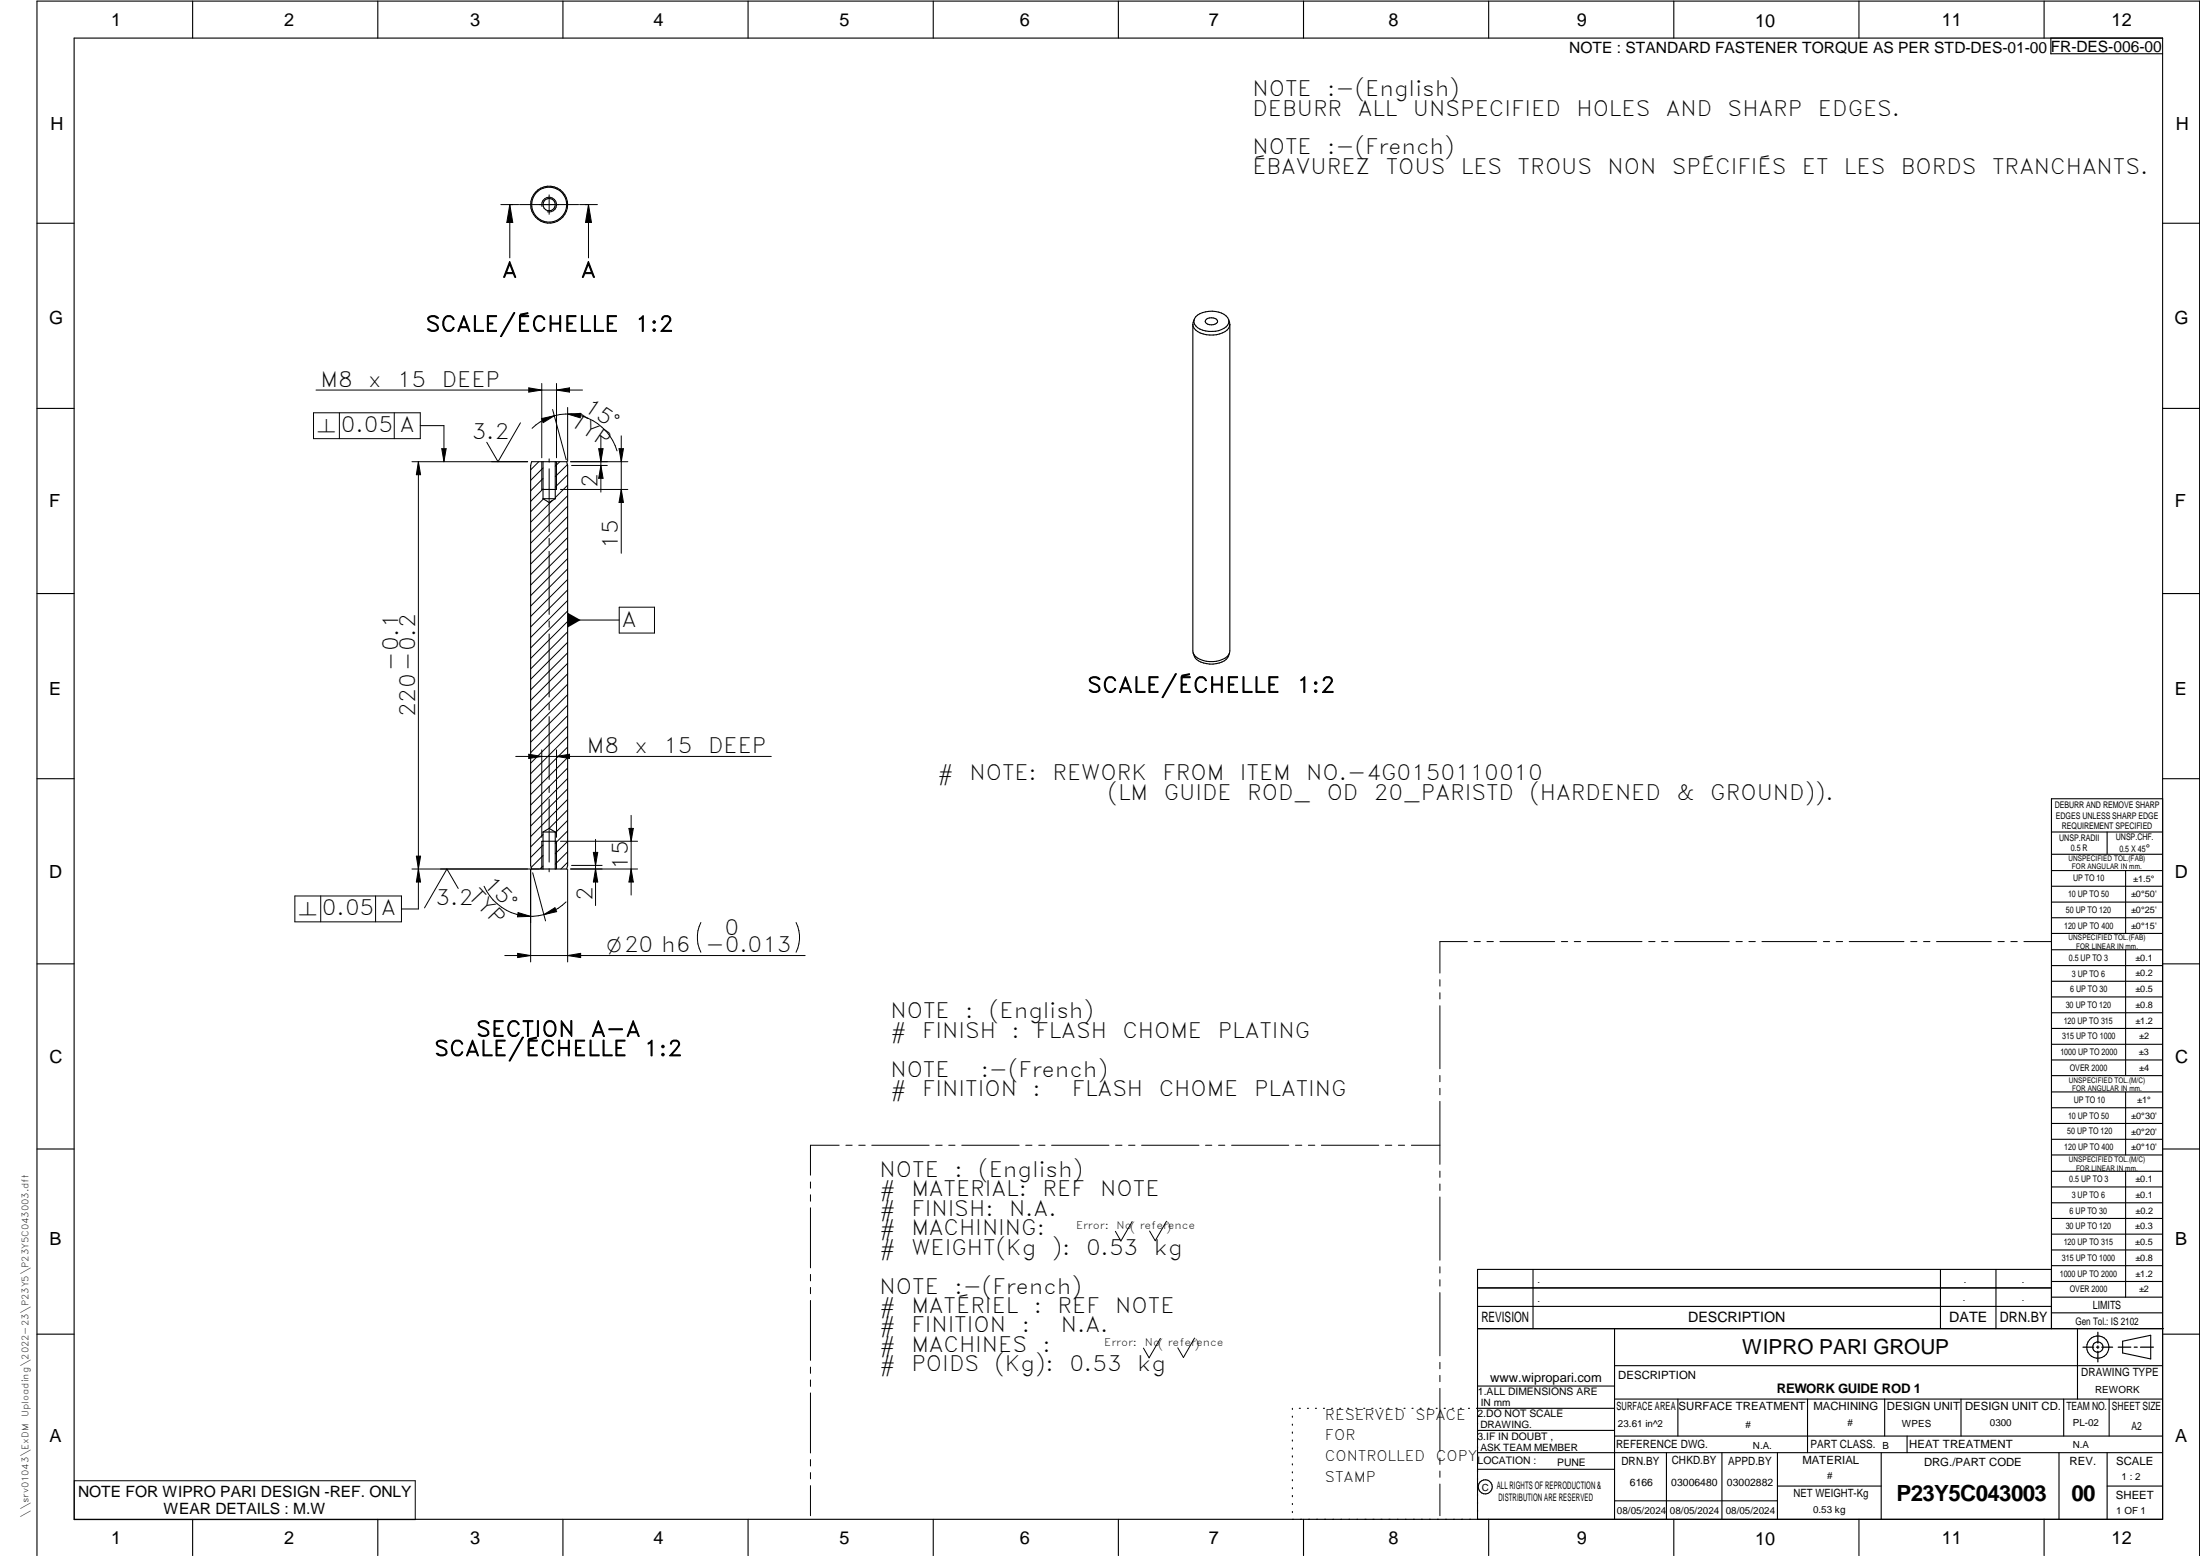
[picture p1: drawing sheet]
<svg xmlns="http://www.w3.org/2000/svg" width="594mm" height="420mm" viewBox="0 0 594 420" stroke-linecap="round" stroke-linejoin="round" font-family="sans-serif">
<g fill="none" stroke="#000" stroke-width=".3">
<path d="M20 10.3h564v400h-564zM52 .3v10M102 .3v10M152 .3v10M202 .3v10M252 .3v10M302 .3v10M352 .3v10M402 .3v10M452 .3v10M502 .3v10M552 .3v10"/>
<path d="M553.8 10.3v4.2h30.2M10 60.3h10M584 60.3h10M322.1 87.6a3.2 3.2 0 0 0 2.8 2.6 6.7 6.7 0 0 0 6.9-1.6l.3-1M322.1 87.6l.1 88.7M322.5 86.3l-.4 1.3M322.9 85.5a6.5 6.5 0 0 1 8.6 .3 1.94 1.94 0 0 1-1 2.8 6.7 6.7 0 0 1-7.6-.6 1.74 1.74 0 0 1 0-2.5zM325.8 86.2a2.04 2.04 0 0 1 3 .6 1.97 1.97 0 0 1-3.3 0zM331.8 86.3l.3 1.3M332.1 87.6l-.1 88.7M10 110.3h10M584 110.3h10"/>
<path d="M143.5 124.7h9.5l.3 1v108l-.3 1h-9.5l-.2-1v-108zM146.3 132.2h4M146.6 134.7h3.3M146.6 124.7v10M149.9 134.7l-1.6 1-1.7-1M149.9 124.7v10M10 160.3h10M322.2 176.3a5.4 5.4 0 0 0 5.4 2.3 5.1 5.1 0 0 0 4.4-2.3M332 176.3a3.6 3.6 0 0 1-3.6 2.9 6.2 6.2 0 0 1-5.7-1.6l-.5-1.3M584 160.3h10M10 210.3h10M584 215.7h-30v143.1"/>
<path d="M584 210.3h10M146.3 227.2h4M146.6 224.7h3.3M146.6 224.7v10M149.9 224.7v10M149.9 224.7l-1.6-1-1.7 1M554 224.7h30M554 230.7h30M554 235.1h30M554 239.3h30M569 224.7v6M574 235.1v17"/>
<path d="M554 243.6h30M554 247.8h30M554 252.1h30M554 256.5h30M574 256.5v33.9M10 260.3h10M554 260.7h30M554 265h30M554 269.2h30M554 273.5h30M554 277.7h30M584 260.3h10"/>
<path d="M554 282h30M554 286.2h30M554 290.4h30M554 294.9h30M554 299.1h30M574 294.9v17M10 310.3h10M554 303.4h30M554 307.6h30M554 311.9h30M554 316.3h30M574 316.3v34"/>
<path d="M584 310.3h10M554 320.5h30M554 324.8h30M554 329h30M554 333.2h30M554 337.5h30M399 358.8h185.2M399 352.8h155M399 347.8h155M414 342.8v16M436 358.8v51.5M524 342.8v16"/>
<path d="M539 342.8v16M554 341.8h30M554 346h30M554 350.3h30M554 354.5h30M554 342.8h-155v67.5M561 358.8v19M10 360.3h10M399 374.3h37M436 377.8h148M453.1 377.8v10M488.1 377.8v14.5"/>
<path d="M508.9 377.8v10M529.5 377.8v10M557.3 377.8v10M569.5 377.8v10M573.2 362.2l7.6-1.6v6.3l-7.6-1.6zM584 368.8h-148M584 360.3h10M349 380.3v.3M349 382.4v.3M349 384.6v.3M349 386.7v.3M349 388.8v.3"/>
<path d="M349 391v.3M349 393.1v.3M349 395.3v.3M349 397.4v.3M349 399.5v.3M350.9 380.3h.2M353.1 380.3h.2M355.2 380.3h.3M357.4 380.3h.3M359.6 380.3h.3M361.7 380.3h.3M363.9 380.3h.3"/>
<path d="M366.1 380.3h.3M368.3 380.3h.2M370.4 380.3h.3M372.6 380.3h.3M374.8 380.3h.3M376.9 380.3h.4M379.1 380.3h.3M381.3 380.3h.3M383.4 380.3h.4M385.6 380.3h.3M387.8 380.3h.3M390 380.3h.3"/>
<path d="M392.2 380.3h.3M394.3 380.3h.3M396.5 380.3h.3M398.7 380.3h37.3M399 396.7h37M399 392.3h185M399 386.2h37M436 387.8h148M450 392.3v18M465 392.3v18M480 392.3v18M508 392.3v18"/>
<path d="M515 387.8v4.5M556 392.3v18M569 392.3v18M52 410.3v9.7M102 410.3v9.7M152 410.3v9.7M202 410.3v9.7M252 410.3v9.7M302 410.3v9.7M349 401.7v.3M349 403.8v.4M349 406v.3"/>
<path d="M349 408.1v.3M352 410.3v9.7M402 410.3v9.7M436 405.3h44M452 410.3v9.7M480 401.3h28M502 410.3v9.7M552 410.3v9.7M569 401.3h15M10 420v-419.7h584v419.7"/>
<circle cx="148.3" cy="55.3" r="1.67"/>
<circle cx="148.3" cy="55.3" r="5"/>
<circle cx="148.3" cy="55.2" r="4.7"/>
<circle cx="566.5" cy="363.7" r="1.39"/>
<circle cx="566.5" cy="363.8" r="3"/>
<circle cx="401.1" cy="401.5" r="1.9"/>
</g>
<g fill="none" stroke="#000" stroke-width=".27">
<path d="M135.2 55.2h4.9M137.7 55.2l.8 4.9h-1.6zM137.7 55.2v14.4M140.3 55.2h15.9M146.3 55.8a2 2 0 0 1 1.8-2.5 2 2 0 0 1 2.2 2.1 2 2 0 0 1-2.5 1.8M148.3 52.6v5.3M156.5 55.2h4.8M158.9 55.2l.8 4.9h-1.6zM158.9 55.2v14.4M84.7 111.5h28.8v6.9h-28.8zM85.3 105.3h72M91.6 111.5v6.9"/>
<path d="M106.5 111.5v6.9M113.5 114.9h6.4v9.8M140.5 114.2l-6 10.5-3.1-5.3M142.8 104.7l3.5 .6-3.5 .6zM143.7 115.7a13.5 13.5 0 0 1 6-3.4l-3 1.8-.5-1.1a18.3 18.3 0 0 1 11.1-.6 14.1 14.1 0 0 1 9.3 9.4M146.3 103.5v20.1M149.2 110.6l3.7 13.6M150.3 103.5v20.1M150.3 105.3l3.5-.6v1.2zM153.3 110v14.6M153.3 111.8l3.5-.2-.1 1.2zM162.3 117.7v15.2"/>
<path d="M167.8 117.7v31.7M111.2 124.7h31.3M113 124.7v120.7h-4.6M113 124.7l.6 3.5h-1.2zM119.3 121.2h1.2l-.6 3.5zM145.5 124.7l-2.2 2.2M146.3 124.7v7.5M146.6 132l-3.3 3.4M146.6 126.4l-3.3 3.3M146.6 129.2l-3.3 3.3M146.7 134.7l-3.4 3.5M148.3 123.9v.9"/>
<path d="M148.3 126.6v17M149.2 135.1l-5.9 5.9M150.3 124.7v7.5M151.2 124.7l-1.3 1.2M151.3 132.2h18.2M153.2 125.4l-3.3 3.3M153.3 128.2l-3.4 3.3M153.3 131l-3.4 3.4M153.3 133.9l-10 9.9M153.3 136.7l-10 10M153.3 139.5l-10 10M154.1 124.7h15.4"/>
<path d="M154.3 125.7h9.7M161.7 121.2h1.1l-.5 3.5zM162.3 125.7l.5 3.5h-1.1zM167.2 121.2h1.2l-.6 3.5zM167.8 132.2l.6 3.5h-1.2zM148.3 145.4v1.7M148.3 148.9v17M153.3 142.3l-10 10M153.3 145.2l-10 10M153.3 148l-10 10M153.3 150.8l-10 10M153.3 153.6l-10 10.1"/>
<path d="M153.3 156.5l-10 10M153.3 159.3l-10 10M148.3 167.7v1.7M148.3 171.2v17M153.3 162.1l-10 10M153.3 165l-10 10M153.3 167.8l-10 10M153.3 170.6l-10 10M153.3 173.4l-10 10M153.3 176.3l-10 10M153.3 179.1l-10 10M153.3 167.4h13.9"/>
<path d="M167.2 164h9.5v6.9h-9.5zM148.3 190v1.7M148.3 193.5v17M153.3 181.9l-10 10M153.3 184.7l-10 10.1M153.3 187.6l-10 10M153.3 190.4l-10 10M153.3 193.3l-10 9.9M153.3 196.1l-10 10M153.3 198.9l-10 10M139.3 204.3h69M142.8 203.7l3.5 .6-3.5 .5z"/>
<path d="M146.3 202.5v23.6M148.3 212.3v1.7M148.3 215.8v17M150.3 202.5v23.6M150.3 204.3l3.5-.6v1.1zM153.3 201.7l-10 10M153.3 204.6l-10 9.9M153.3 207.4l-10 10M153.3 210.2l-10 10M153.3 213l-10 10.1M153.3 215.9l-10 10M153.3 218.7l-5 5"/>
<path d="M111.2 234.7h34.4M112.4 231.2h1.2l-.6 3.5zM113 234.7l.6 3.5h-1.2zM123.7 239.9l-3-5.2-6.1 10.5M130.7 239.3a13.8 13.8 0 0 0 16.1 7.7M143.3 234.7v25.1M143.8 235.7l3.5 13M146.3 227.2v7.5M146.6 231l-3.2 3.2M146.6 233.8l-.8 .9M146.6 225.3l-3.3 3.4M146.6 228.2l-3.3 3.3"/>
<path d="M148.3 234.6v.8M150.3 227.2v7.5M151.3 227.2h20.9M153.3 221.5l-3.4 3.4M153.3 224.4l-3.4 3.3M153.3 227.2l-3.4 3.3M153.3 230l-3.4 3.3M153.3 232.8l-1.8 1.9M153.3 234.7v25.1M154.3 233.7h8.3M160.2 230.2h1.2l-.6 3.5zM160.8 234.7l.6 3.5h-1.2z"/>
<path d="M160.8 226.7v17.8M169.8 223.7h1.2l-.6 3.5zM170.4 234.7l.6 3.5h-1.2zM170.4 220.2v21.5M172.2 234.7h-18.1M79.6 241.9h28.8v7h-28.8zM86.6 241.9v7M101.4 241.9v7M136.3 258h81.1M139.8 257.4l3.5 .6-3.5 .6zM139.9 246.4l3.4 1-3.6 .2zM146.8 247l3.1-1.9 .4 1.1z"/>
<path d="M152.9 243.5a13.3 13.3 0 0 1-6.1 3.5M153.3 258l3.5-.6v1.2zM189.3 249.1a9 9 0 0 0 0 8M215 249.1a9 9 0 0 1 0 8M396.2 254.3h-7.4v8.5M398.1 254.3h1.6M401.5 254.3h1.8M405 254.3h14.8M421.6 254.3h1.7M425.1 254.3h1.7M428.6 254.3h14.8M445.2 254.3h1.7"/>
<path d="M448.7 254.3h1.7M452.2 254.3h14.8M468.8 254.3h1.7M472.3 254.3h1.7M475.8 254.3h14.8M492.4 254.3h1.7M495.8 254.3h1.8M499.4 254.3h14.7M516 254.3h1.6M519.4 254.3h1.8M522.9 254.3h14.8M539.5 254.3h1.7"/>
<path d="M543 254.3h1.7M546.5 254.3h7.4M388.8 264.5v1.8M388.8 268.1v1.6M388.8 271.6v17M388.8 290.4v1.7M388.8 293.9v1.7M388.8 297.4v17M218.9 319.2v1.6M226.6 309.2h-7.7v8.1M228.4 309.2h1.7M231.9 309.2h1.7"/>
<path d="M235.4 309.2h15.5M252.7 309.2h1.7M256.2 309.2h1.7M259.7 309.2h15.5M277 309.2h1.7M280.5 309.2h1.7M284 309.2h15.5M301.2 309.2h1.8M304.8 309.2h1.7M308.3 309.2h15.5M325.5 309.2h1.7M329.1 309.2h1.6"/>
<path d="M332.6 309.2h15.4M349.8 309.2h1.7M353.3 309.2h1.7M356.8 309.2h15.5M374.1 309.2h1.7M377.6 309.2h1.7M381.1 309.2h7.7M388.8 316.2v1.7M388.8 319.7v1.7M218.9 322.6v1.8M218.9 326.1v16.2M305.7 329.9l-3 5.2-1.5-2.6"/>
<path d="M315 329.8l-3.1 5.2-1.5-2.6M388.8 323.2v17.1M218.9 344.1v1.8M218.9 347.6v1.7M218.9 351.2v16.1M388.8 342.1v1.6M388.8 345.6v1.7M388.8 349v17.1M218.9 369.1v1.7M218.9 372.6v1.8M218.9 376.1v16.2M313.3 361.4l-3 5.2-1.5-2.6"/>
<path d="M322.6 361.3l-3 5.3-1.6-2.7M388.8 367.9v1.7M388.8 371.4v1.7M388.8 374.9v17M20.1 399.8h92v10.5h-92zM218.9 394.1v1.8M218.9 397.6v1.7M388.8 393.7v1.7M388.8 397.2v1.7M218.9 401.2v8.1M388.8 400.7v8.6"/>
</g>
<path d="M566.5 359.7v3M562.5 363.8h2.9M566.1 363.8h.7M566.5 363.4v.7M566.5 364.9v2.8M567.6 363.8h2.9M572 363.8h3.4M576.3 363.8h.8M578 363.8h3.5" fill="none" stroke="#000" stroke-width=".34"/>
<g fill="#000">
<path d="M137.7 55.2l.8 4.9h-1.6zM158.9 55.2l.8 4.9h-1.6zM142.8 104.7l3.5 .6-3.5 .6zM146.2 113l3.5-.7-3 1.8zM150.3 105.3l3.5-.6v1.2zM153.3 111.8l3.5-.2-.1 1.2zM113 124.7l.6 3.5h-1.2zM119.3 121.2h1.2l-.6 3.5zM161.7 121.2h1.1l-.5 3.5zM162.3 125.7l.5 3.5h-1.1zM167.2 121.2h1.2l-.6 3.5zM167.8 132.2l.6 3.5h-1.2z"/>
<path d="M153.3 165.4l3.5 2-3.5 2.1zM142.8 203.7l3.5 .6-3.5 .5zM150.3 204.3l3.5-.6v1.1zM112.4 231.2h1.2l-.6 3.5zM113 234.7l.6 3.5h-1.2zM160.8 234.7l.6 3.5h-1.2zM160.2 230.2h1.2l-.6 3.5zM170.4 234.7l.6 3.5h-1.2zM169.8 223.7h1.2l-.6 3.5zM139.8 257.4l3.5 .6-3.5 .6zM139.9 246.4l3.4 1-3.6 .2zM146.8 247l3.1-1.9 .4 1.1z"/>
<path d="M153.3 258l3.5-.6v1.2z"/>
</g>
<g font-size="6">
<text x="512.1" y="405.2">P23Y5C043003</text>
<text x="559.4" y="405.2">00</text>
</g>
<g font-size="5.7">
<text x="338.2" y="26">NOTE</text>
<text x="358.4" y="26">:-(English)</text>
<text x="338.2" y="31.2">DEBURR</text>
<text x="366.6" y="31.2">ALL</text>
<text x="381.5" y="31.2">UNSPECIFIED</text>
<text x="425.7" y="31.2">HOLES</text>
<text x="449.8" y="31.2">AND</text>
<text x="466.5" y="31.2">SHARP</text>
<text x="490.9" y="31.2">EDGES.</text>
<text x="338.2" y="41.7">NOTE</text>
<text x="358.4" y="41.7">:-(French)</text>
<text x="338.2" y="46.9">ÉBAVUREZ</text>
<text x="374.2" y="46.9">TOUS</text>
<text x="394.5" y="46.9">LES</text>
<text x="409.8" y="46.9">TROUS</text>
<text x="434.1" y="46.9">NON</text>
<text x="451.5" y="46.9">SPÉCIFIÉS</text>
<text x="486.5" y="46.9">ET</text>
<text x="497.9" y="46.9">LES</text>
<text x="513.3" y="46.9">BORDS</text>
<text x="537.9" y="46.9">TRANCHANTS.</text>
<text x="135.6" y="74.9">A</text>
<text x="156.9" y="74.9">A</text>
<text x="114.9" y="89.5">SCALE/ÉCHELLE</text>
<text x="171.5" y="89.5">1:2</text>
<text x="86.6" y="104.4">M8</text>
<text x="99.4" y="104.4">x</text>
<text x="107.2" y="104.4">15</text>
<text x="119.3" y="104.4">DEEP</text>
<text x="157.4" y="110.6" transform="rotate(34 157.4 110.6)">15°</text>
<text x="92" y="116.7">0.05 A</text>
<text x="127.4" y="118.5">3.2</text>
<text x="154" y="114.7" transform="rotate(34 154 114.7)">TYP</text>
<text x="161.4" y="131.7" transform="rotate(-90 161.4 131.7)">2</text>
<text x="166.9" y="148.2" transform="rotate(-90 166.9 148.2)">15</text>
<text x="167.9" y="169.2">A</text>
<text x="107.6" y="181.1" transform="rotate(-90 107.6 181.1)">-0.1</text>
<text x="293.6" y="187">SCALE/ÉCHELLE</text>
<text x="350.1" y="187">1:2</text>
<text x="112.1" y="193.6" transform="rotate(-90 112.1 193.6)">220-0.2</text>
<text x="158.5" y="203.4">M8</text>
<text x="171.4" y="203.4">x</text>
<text x="179.1" y="203.4">15</text>
<text x="191.2" y="203.4">DEEP</text>
<text x="253.2" y="210.7">#</text>
<text x="261.8" y="210.7">NOTE:</text>
<text x="284.2" y="210.7">REWORK</text>
<text x="299.1" y="215.9">(LM</text>
<text x="313.9" y="210.7">FROM</text>
<text x="314.2" y="215.9">GUIDE</text>
<text x="334.8" y="210.7">ITEM</text>
<text x="336.8" y="215.9">ROD_</text>
<text x="352.7" y="210.7">NO.-4G0150110010</text>
<text x="358.3" y="215.9">OD</text>
<text x="371" y="215.9">20_PARISTD</text>
<text x="413" y="215.9">(HARDENED</text>
<text x="452.7" y="215.9">&amp;</text>
<text x="461.8" y="215.9">GROUND)).</text>
<text x="130.4" y="238.9" transform="rotate(46 130.4 238.9)">15°</text>
<text x="169.5" y="234.9" transform="rotate(-90 169.5 234.9)">15</text>
<text x="117.6" y="244.3">3.2</text>
<text x="126.3" y="242.1" transform="rotate(46 126.3 242.1)">TYP</text>
<text x="160" y="243.3" transform="rotate(-90 160 243.3)">2</text>
<text x="86.9" y="247.2">0.05 A</text>
<text x="190.5" y="257.1">-0.013</text>
<text x="195.7" y="252.6">0</text>
<text x="240.4" y="275">NOTE</text>
<text x="260.6" y="275">:</text>
<text x="267.1" y="275">(English)</text>
<text x="128.6" y="279.9">SECTION</text>
<text x="159.6" y="279.9">A-A</text>
<text x="240.4" y="280.2">#</text>
<text x="249" y="280.2">FINISH</text>
<text x="273.2" y="280.2">:</text>
<text x="279.6" y="280.2">FLASH</text>
<text x="303.1" y="280.2">CHOME</text>
<text x="328.8" y="280.2">PLATING</text>
<text x="117.3" y="285.1">SCALE/ÉCHELLE</text>
<text x="173.8" y="285.1">1:2</text>
<text x="240.4" y="290.7">NOTE</text>
<text x="264.8" y="290.7">:-(French)</text>
<text x="240.4" y="296">#</text>
<text x="249" y="296">FINITION</text>
<text x="278.8" y="296">:</text>
<text x="289.4" y="296">FLASH</text>
<text x="312.9" y="296">CHOME</text>
<text x="338.6" y="296">PLATING</text>
<text x="237.5" y="317.8">NOTE</text>
<text x="257.7" y="317.8">:</text>
<text x="264.1" y="317.8">(English)</text>
<text x="237.5" y="323">#</text>
<text x="246.1" y="323">MATERIAL:</text>
<text x="281.5" y="323">REF</text>
<text x="297.1" y="323">NOTE</text>
<text x="237.5" y="328.3">#</text>
<text x="246.1" y="328.3">FINISH:</text>
<text x="272.5" y="328.3">N.A.</text>
<text x="237.5" y="333.5">#</text>
<text x="246.1" y="333.5">MACHINING:</text>
<text x="237.5" y="338.8">#</text>
<text x="246.1" y="338.8">WEIGHT(Kg</text>
<text x="284" y="338.8">):</text>
<text x="293.3" y="338.8">0.53</text>
<text x="311.6" y="338.8">kg</text>
<text x="237.5" y="349.3">NOTE</text>
<text x="257.7" y="349.3">:-(French)</text>
<text x="237.5" y="354.5">#</text>
<text x="237.5" y="359.8">#</text>
<text x="246.1" y="354.5">MATÉRIEL</text>
<text x="246.1" y="359.8">FINITION</text>
<text x="275.9" y="359.8">:</text>
<text x="279.2" y="354.5">:</text>
<text x="285.6" y="354.5">REF</text>
<text x="286.5" y="359.8">N.A.</text>
<text x="301.2" y="354.5">NOTE</text>
<text x="237.5" y="365">#</text>
<text x="246.1" y="365">MACHINES</text>
<text x="281.5" y="365">:</text>
<text x="237.5" y="370.3">#</text>
<text x="246.1" y="370.3">POIDS</text>
<text x="268.5" y="370.3">(Kg):</text>
<text x="288.8" y="370.3">0.53</text>
<text x="307.1" y="370.3">kg</text>
</g>
<text font-size="5.6" x="470.5" y="365.5">WIPRO PARI GROUP</text>
<g font-size="5.4">
<text x="85.8" y="116.7">n</text>
<text x="80.7" y="247.2">n</text>
<text x="163.9" y="257.1">O20 h6</text>
</g>
<g font-size="4.9">
<text x="30" y="6.9">1</text>
<text x="76.7" y="6.9">2</text>
<text x="127" y="6.9">3</text>
<text x="176.5" y="6.9">4</text>
<text x="226.7" y="6.9">5</text>
<text x="275.4" y="6.9">6</text>
<text x="326.4" y="6.9">7</text>
<text x="375" y="6.9">8</text>
<text x="425.8" y="6.9">9</text>
<text x="473.9" y="7.3">10</text>
<text x="524.3" y="6.9">11</text>
<text x="570.2" y="6.9">12</text>
<text x="13.6" y="35.1">H</text>
<text x="587.6" y="35.1">H</text>
<text x="13.2" y="87.5">G</text>
<text x="587.2" y="87.5">G</text>
<text x="13.2" y="137">F</text>
<text x="587.2" y="137">F</text>
<text x="13.2" y="187.6">E</text>
<text x="587.2" y="187.6">E</text>
<text x="13.2" y="237">D</text>
<text x="587.2" y="237">D</text>
<text x="13.4" y="287.1">C</text>
<text x="587.4" y="287.1">C</text>
<text x="13.4" y="336.2">B</text>
<text x="587.4" y="336.2">B</text>
<text x="13.4" y="389.3">A</text>
<text x="587.4" y="389.3">A</text>
<text x="30" y="416.9">1</text>
<text x="76.7" y="416.9">2</text>
<text x="127" y="416.9">3</text>
<text x="176.5" y="416.9">4</text>
<text x="226.7" y="416.9">5</text>
<text x="275.4" y="416.9">6</text>
<text x="326.4" y="416.9">7</text>
<text x="375" y="416.9">8</text>
<text x="425.8" y="416.9">9</text>
<text x="473.9" y="417.3">10</text>
<text x="524.3" y="416.9">11</text>
<text x="570.2" y="416.9">12</text>
</g>
<g font-size="4.2">
<text x="423.7" y="14.3">NOTE : STANDARD FASTENER TORQUE AS PER STD-DES-01-00</text>
<text x="553.8" y="14">FR-DES-006-00</text>
<text x="21.1" y="404.3">NOTE FOR WIPRO PARI DESIGN -REF. ONLY</text>
<text x="44.2" y="408.8">WEAR DETAILS : M.W</text>
</g>
<g font-size="3.9">
<text x="400" y="357.1">REVISION</text>
<text x="455.9" y="357.1">DESCRIPTION</text>
<text x="526.4" y="357.1">DATE</text>
<text x="540" y="357.1">DRN.BY</text>
<text x="357.8" y="383.3">RESERVED</text>
<text x="382.3" y="383.3">SPACE</text>
<text x="357.8" y="388.9">FOR</text>
<text x="357.8" y="394.5">CONTROLLED</text>
<text x="387.8" y="394.5">COPY</text>
<text x="357.8" y="400">STAMP</text>
</g>
<text font-size="3.6" x="479.8" y="376.1">REWORK GUIDE ROD 1</text>
<text font-size="3.5" x="402.4" y="373.3">www.wipropari.com</text>
<g font-size="3.1">
<text x="565.1" y="353.5">LIMITS</text>
<text x="562" y="371.7">DRAWING TYPE</text>
<text x="437" y="372.3">DESCRIPTION</text>
<text x="436.5" y="380.8">SURFACE AREA</text>
<text x="453.3" y="380.8">SURFACE TREATMENT</text>
<text x="489.7" y="380.8">MACHINING</text>
<text x="509.5" y="380.8">DESIGN UNIT</text>
<text x="530.6" y="380.8">DESIGN UNIT CD.</text>
<text x="558" y="380.6">TEAM NO.</text>
<text x="570.3" y="380.7">SHEET SIZE</text>
<text x="575.6" y="386.1">A2</text>
<text x="436.4" y="391.1">REFERENCE DWG.</text>
<text x="437.8" y="395.5">DRN.BY</text>
<text x="451.4" y="395.4">CHKD.BY</text>
<text x="466.6" y="395.5">APPD.BY</text>
<text x="486.7" y="395.4">MATERIAL</text>
<text x="488.9" y="390.9">PART CLASS.</text>
<text x="515.6" y="390.9">HEAT TREATMENT</text>
<text x="519.6" y="395.9">DRG./PART CODE</text>
<text x="558.9" y="395.5">REV.</text>
<text x="571.4" y="395.6">SCALE</text>
<text x="484.3" y="404.2">NET WEIGHT-Kg</text>
<text x="571.4" y="404.7">SHEET</text>
</g>
<text font-size="3" x="579.5" y="230.1">°</text>
<g font-size="2.8">
<text x="290.6" y="331.9">Error:</text>
<text x="301.5" y="331.9">No( reference</text>
<text x="315" y="332.5">)</text>
<text x="560.4" y="357.7">Gen Tol.: IS 2102</text>
<text x="298.2" y="363.4">Error:</text>
<text x="309.1" y="363.4">No( reference</text>
<text x="322.5" y="364">)</text>
<text x="399.1" y="376.6">1.ALL DIMENSIONS ARE</text>
<text x="399" y="382.7">2.DO NOT SCALE</text>
<text x="399" y="388.7">3.IF IN DOUBT ,</text>
<text x="399" y="395.4">LOCATION :</text>
<text x="420.5" y="396">PUNE</text>
<text x="404.2" y="402">ALL RIGHTS OF REPRODUCTION &amp;</text>
<text x="440.1" y="401.2">6166</text>
<text x="451.3" y="401.2">03006480</text>
<text x="466.3" y="401.2">03002882</text>
<text x="404.7" y="405.4">DISTRIBUTION ARE RESERVED</text>
</g>
<g font-size="2.7">
<text x="565.7" y="376.2">REWORK</text>
<text x="399.9" y="379.7">IN mm</text>
<text x="399.7" y="385.7">DRAWING.</text>
<text x="436.9" y="385.4">23.61 in^2</text>
<text x="471.4" y="385.5">#</text>
<text x="498.9" y="385">#</text>
<text x="513.6" y="385.3">WPES</text>
<text x="537.3" y="385.1">0300</text>
<text x="559.7" y="385.1">PL-02</text>
<text x="399.7" y="391.8">ASK TEAM MEMBER</text>
<text x="473.4" y="391.2">N.A.</text>
<text x="508.3" y="391.2">B</text>
<text x="559.7" y="391.1">N.A</text>
<text x="493.4" y="399.5">#</text>
<text x="572.8" y="399.7">1 : 2</text>
<text x="400.1" y="402.5">C</text>
<text x="436.6" y="408.7">08/05/2024</text>
<text x="450.9" y="408.8">08/05/2024</text>
<text x="466" y="408.9">08/05/2024</text>
<text x="489.6" y="408.5">0.53 kg</text>
<text x="571.4" y="408.7">1 OF 1</text>
</g>
<g font-size="2.5">
<text x="554.9" y="218.3">DEBURR AND REMOVE SHARP</text>
<text x="555.2" y="221">EDGES UNLESS SHARP EDGE</text>
<text x="556.1" y="227.1">UNSP.RADII</text>
<text x="556.8" y="223.8">REQUIREMENT SPECIFIED</text>
<text x="571.4" y="226.9">UNSP.CHF.</text>
<text x="559.2" y="229.9">0.5 R</text>
<text x="572.3" y="230.1">0.5 X 45</text>
<text x="559.8" y="238">UP TO 10</text>
<text x="576.1" y="238.1">±1.5°</text>
<text x="558.5" y="242.2">10 UP TO 50</text>
<text x="575.5" y="242.3">±0°50'</text>
<text x="557.4" y="250.7">120 UP TO 400</text>
<text x="557.9" y="246.5">50 UP TO 120</text>
<text x="575.5" y="250.7">±0°15'</text>
<text x="575.5" y="246.5">±0°25'</text>
<text x="558.7" y="259.4">0.5 UP TO 3</text>
<text x="559.5" y="263.7">3 UP TO 6</text>
<text x="576.6" y="263.6">±0.2</text>
<text x="576.6" y="259.4">±0.1</text>
<text x="559" y="267.9">6 UP TO 30</text>
<text x="576.6" y="267.9">±0.5</text>
<text x="557.8" y="272.2">30 UP TO 120</text>
<text x="576.6" y="272.2">±0.8</text>
<text x="556.9" y="280.7">315 UP TO 1000</text>
<text x="557.3" y="276.4">120 UP TO 315</text>
<text x="576.6" y="276.4">±1.2</text>
<text x="577.7" y="280.7">±2</text>
<text x="556.4" y="284.9">1000 UP TO 2000</text>
<text x="577.6" y="284.9">±3</text>
<text x="558.9" y="289.2">OVER 2000</text>
<text x="577.7" y="289.3">±4</text>
<text x="560" y="297.9">UP TO 10</text>
<text x="577.1" y="297.9">±1°</text>
<text x="558.5" y="302.1">10 UP TO 50</text>
<text x="575.5" y="302.1">±0°30'</text>
<text x="557.4" y="310.6">120 UP TO 400</text>
<text x="558.2" y="306.3">50 UP TO 120</text>
<text x="575.5" y="310.6">±0°10'</text>
<text x="575.5" y="306.4">±0°20'</text>
<text x="558.8" y="319.2">0.5 UP TO 3</text>
<text x="559.4" y="323.4">3 UP TO 6</text>
<text x="576.6" y="319.2">±0.1</text>
<text x="576.6" y="323.5">±0.1</text>
<text x="558.9" y="327.7">6 UP TO 30</text>
<text x="576.7" y="327.7">±0.2</text>
<text x="557.8" y="332">30 UP TO 120</text>
<text x="576.6" y="332">±0.3</text>
<text x="556.8" y="340.5">315 UP TO 1000</text>
<text x="557.3" y="336.3">120 UP TO 315</text>
<text x="576.6" y="336.3">±0.5</text>
<text x="576.6" y="340.5">±0.8</text>
<text x="415.2" y="346.4">.</text>
<text x="530.3" y="346.5">.</text>
<text x="545.9" y="346.4">.</text>
<text x="556.2" y="344.7">1000 UP TO 2000</text>
<text x="576.6" y="344.7">±1.2</text>
<text x="415.2" y="351.5">.</text>
<text x="530" y="351.3">.</text>
<text x="545.9" y="351.4">.</text>
<text x="558.9" y="349">OVER 2000</text>
<text x="577.6" y="349">±2</text>
</g>
<g font-size="2.4">
<text x="7.7" y="382.7" transform="rotate(-90 7.7 382.7)">Uploading\2022-23\P23Y5\P23Y5C043003.dft</text>
<text x="7.7" y="409.8" transform="rotate(-90 7.7 409.8)">\\srv01043\ExDM</text>
</g>
<g font-size="2.1">
<text x="558.5" y="232.4">UNSPECIFIED TOL.(FAB)</text>
<text x="559.5" y="234.7">FOR ANGULAR IN mm.</text>
<text x="558.6" y="253.9">UNSPECIFIED TOL.(FAB)</text>
<text x="560.7" y="256.3">FOR LINEAR IN mm.</text>
<text x="558.7" y="292.3">UNSPECIFIED TOL.(M/C)</text>
<text x="559.6" y="294.7">FOR ANGULAR IN mm.</text>
<text x="558.7" y="313.7">UNSPECIFIED TOL.(M/C)</text>
<text x="560.6" y="316.1">FOR LINEAR IN mm.</text>
</g>
</svg>
